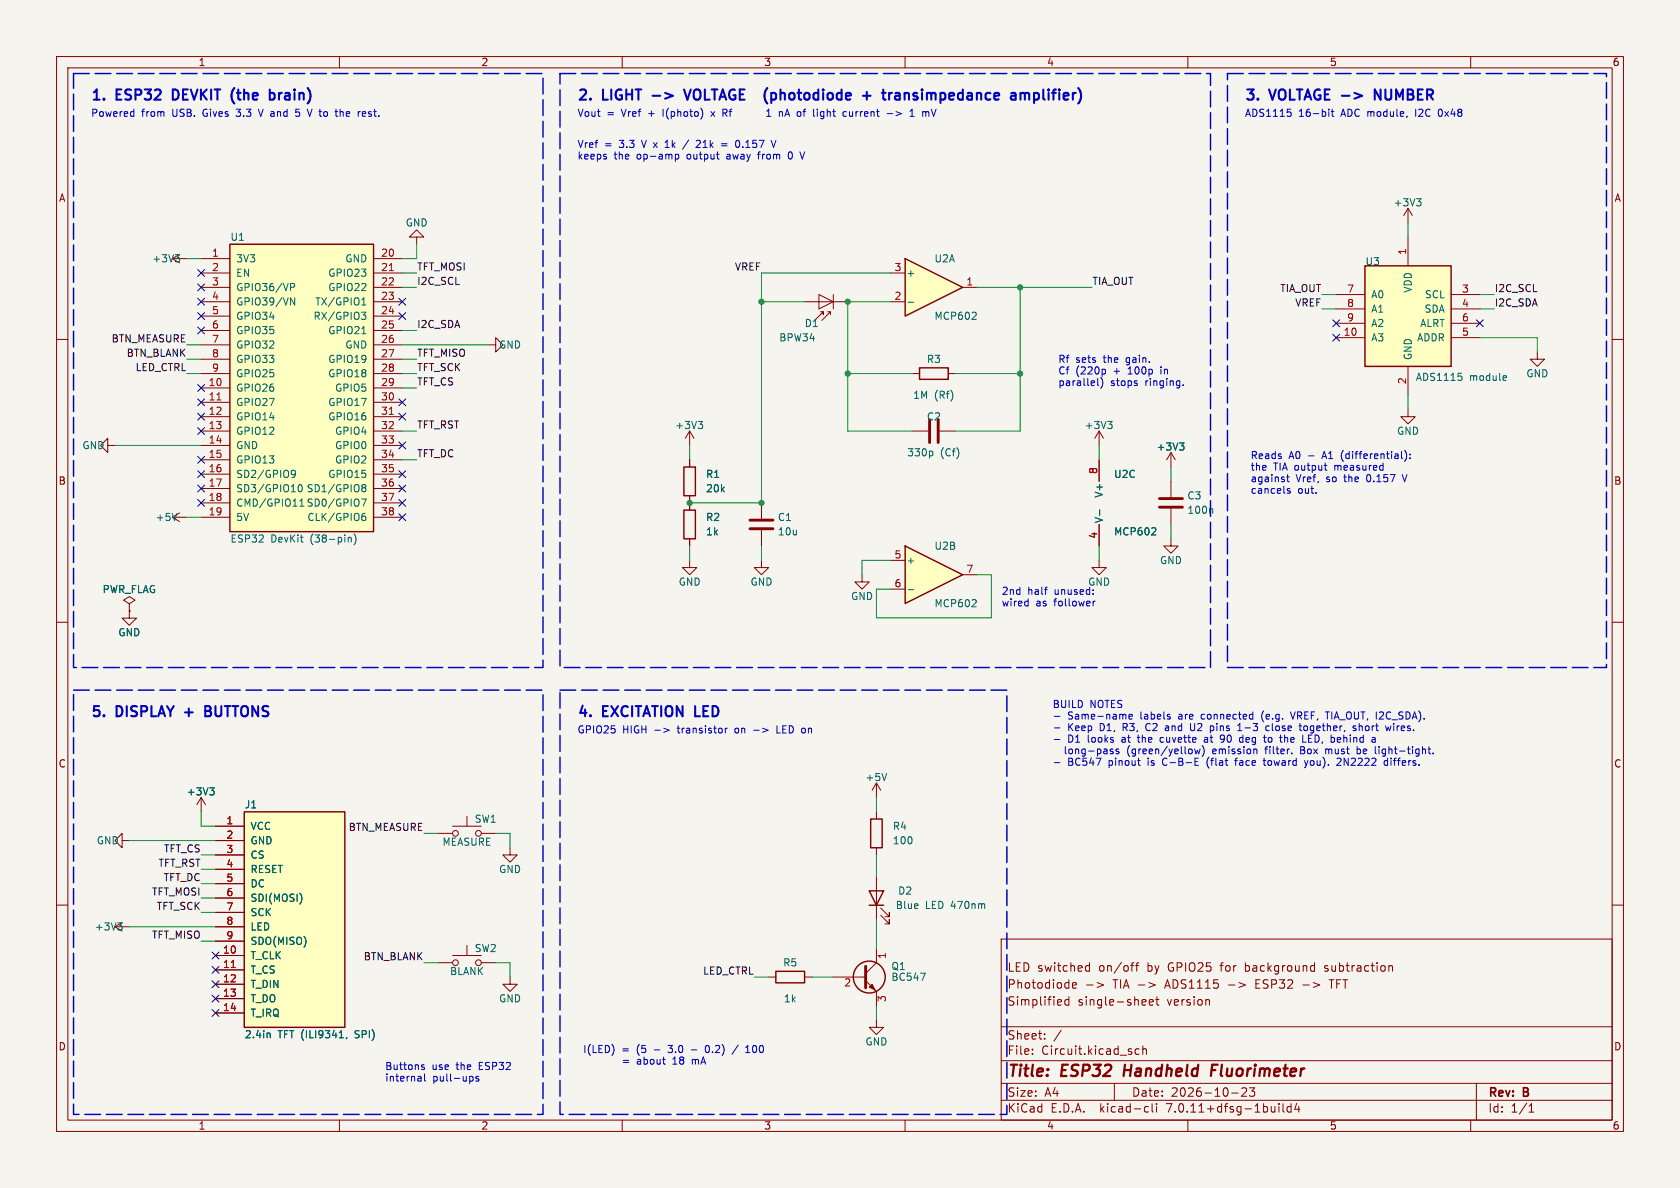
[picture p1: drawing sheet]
<svg xmlns="http://www.w3.org/2000/svg" width="297mm" height="210mm" viewBox="0 0 297 210" stroke-linecap="round" stroke-linejoin="round" font-family="sans-serif">
<path d="M0 0h297v210h-297z" fill="#f5f4ef" stroke="#f5f4ef" stroke-width=".18"/>
<g fill="none" stroke="#840000" stroke-width=".18">
<path d="M10 10h277v190h-277zM12 12h273v186h-273zM60 10v2M110 10v2M160 10v2M210 10v2M260 10v2M10 60h2M285 60h2M161.3 76.2h2.8M161.3 66h1.3M166.1 76.2h2.8"/>
<path d="M167.6 66h1.3M134.6 99.1v1.2h1.3l-1.3 1.3-1.3-1.3h1.3M194.3 99.1v1.2h1.3l-1.3 1.3-1.3-1.3h1.3M194.3 81.3v3.8M194.3 92.7v3.8M10 110h2M285 110h2M10 160h2M90.2 149.9v1.2h1.2l-1.2 1.3-1.3-1.3h1.3M285 160h2M77.5 170.2h2.5M80 168.9h5.1"/>
<path d="M82.5 167.1v1.8M85.1 170.2h2.5M90.2 172.7v1.3h1.2l-1.2 1.3-1.3-1.3h1.3M177 166h108v32h-108zM187.6 176.8l.1 .3-.7 .1M189 176.2v1.5M189 176.8l-.5-.1-.3 .3v.4l.2 .2h.6M189.6 174.2l.7-.1-.1-.3-.4-.1-.2 .2 .1 .7h.5M192 171.6h.6M192 170.8h.6M192.1 174.1h1.1M192.6 170.2v1.5"/>
<path d="M194 173.7l1.1 .4-1.1 .5M199.9 170.7h.6M200.5 170.2l-.3 .1M200.7 170.7h.6M201.3 170.2l-.3 .2v1.3M202.4 176.7l.2 .4-.7 .1M202.5 177.6l-.1 .1M203.1 173.7l1.1 .4-1.1 .5M203.2 177.2l.7-.1-.1-.3-.4-.1-.2 .2v.7h.6M204.3 176.7h.6M204.5 176.2v1.3l.4 .2M213.6 176.7l.2 .2v.8"/>
<path d="M217.2 174.1h1.1M219 173.7l1.2 .4-1.2 .5M230.3 174.1h1.2M232 170.7l.4 .1M232.4 171.6l-.4 .1M232.4 170.2v1.5M234.2 171.6l.1 .1M234.2 170.8v.3M235 173.2h.8M245.6 170.8h.5l.1 .9M60 198v2M110 198v2"/>
<path d="M160 198v2M177 194.5h108M177 191.5h108M177 187.5h108M177 181.5h108M182.5 186.3v.1M182.5 185.5v.1M184.7 183.6v.1M184.7 182.8v.1M187.6 182.1l-1.3 2M197 191.5v3M201.4 185.5l-.4-.1-.3 .3v.4l.1 .2h.6"/>
<path d="M202 185.5l.2-.1 .4 .1 .1 .9M202 184.9v1.5M202.6 195.6l.4 .1M203 196.5l-.4 .1M203.7 195.1v1.3l.2 .2M204.5 195.1v.1M204.5 195.6v1M210 198v2M217.7 193.2h1.2M219.5 192.4l.6-.1 .2 .1 .1 .3-.9 1.1h.9M220.9 192.3h.9l-.5 .6 .4 .1v.7l-.2 .1h-.4l-.2-.1M226.1 195.1v.1"/>
<path d="M226.1 195.6v1M226.8 195.1v1.3l.2 .2M228.2 195.7l-.4-.1-.3 .3v.4l.2 .2h.5M228.2 195.1v1.5M229.2 195l-.3 1.1h.9M229.6 195.6v1M260 198v2M261 191.5v6.5M270.3 196.6h.9M270.3 195.5l.4-.4v1.5"/>
<circle cx="80.5" cy="170.2" r=".51"/>
<circle cx="84.6" cy="170.2" r=".51"/>
</g>
<path d="M198.9 188.2l-.3 2M214.2 189.2h.7M215.3 188.2h-1l-.2 2" fill="none" stroke="#840000" stroke-width=".4"/>
<path d="M164.7 79.7l.2 .3v.3l-.2 .3M194.4 90.1v1M204.2 93.4l.1 .1v.3l-.7 .8h.7" fill="none" stroke="#006464" stroke-width=".18"/>
<path d="M164.3 74.2v4M165.9 74.2v4" fill="none" stroke="#840000" stroke-width=".51"/>
<path d="M162.6 65h5v2.1h-5z" fill="none" stroke="#840000" stroke-width=".25"/>
<path d="M160 45.7l10.2 5.1-10.2 5.1z" fill="#ffffc2"/>
<path d="M160 45.7l10.2 5.1-10.2 5.1z" fill="none" stroke="#840000" stroke-width=".25"/>
<path d="M157.5 53.3h2.5M157.5 48.3h2.5M170.2 50.8h2.5M207 95.3v1.2h1.3l-1.3 1.3-1.3-1.3h1.3" fill="none" stroke="#840000" stroke-width=".18"/>
<path d="M160.5 53.4h1M172.5 55.3l.1 .1-.1 .3-.7 .8h.8" fill="none" stroke="#006464" stroke-width=".18"/>
<path d="M160 96.5l10.2 5.1-10.2 5.1z" fill="#ffffc2"/>
<g fill="none" stroke="#840000" stroke-width=".25">
<path d="M40.6 43.2h25.4v50.8h-25.4zM241.3 47h15.2v17.8h-15.2zM120.9 82.6h2v5h-2zM120.9 90.2h2v5.1h-2zM160 96.5l10.2 5.1-10.2 5.1zM43.2 143.5h17.8v38.1h-17.8zM153.7 157.5h2.5l-1.3 2.5zM153.9 144.8h2.1v5.1h-2.1zM137.2 171.7h5v2h-5zM153.7 160h2.5"/>
<circle cx="153.7" cy="172.7" r="2.82"/>
</g>
<g fill="none" stroke="#840000" stroke-width=".18">
<path d="M248.9 36.8v2.6M248.9 36.8l-.7 1.3M248.9 36.8l.8 1.3M30.5 45.7l1.2 .8M30.5 45.7h2.5M31.7 45l-1.2 .7M35.6 45.7h5M35.6 48.3h5M35.6 50.8h5M35.6 53.3h5M35.6 55.9h5M35.6 58.4h5"/>
<path d="M66 45.7h5.1M66 48.3h5.1M66 50.8h5.1M66 53.3h5.1M66 55.9h5.1M66 58.4h5.1M73.7 41.9h1.2l-1.2-1.3-1.3 1.3h1.3v1.3M142.2 53.3h7.7M144.8 52.1l2.5 1.2-2.5 1.3zM145 55.1h.5v.5v-.5l-1.5 1.5M146.3 55.1h.5M146.8 55.6v-.5l-1.5 1.5"/>
<path d="M147.3 52.1v2.5M236.2 59.7h5.1M236.2 52.1h5.1M236.2 54.6h5.1M236.2 57.2h5.1M248.9 41.9v5.1M256.5 59.7h5.1M256.5 52.1h5.1M256.5 54.6h5.1M256.5 57.2h5.1M19 78.7v-1.2l-1.2 1.2 1.2 1.3v-1.3h1.3M35.6 68.6h5"/>
<path d="M35.6 71.1h5M35.6 73.7h5M35.6 76.2h5M35.6 78.7h5M35.6 61h5M35.6 63.5h5M35.6 66h5M66 68.6h5.1M66 71.1h5.1M66 73.7h5.1M66 76.2h5.1M66 78.7h5.1"/>
<path d="M66 61h5.1M66 63.5h5.1M66 66h5.1M86.4 61h1.2v-1.3l1.3 1.3-1.3 1.2v-1.2M121.9 76.2v2.5M121.9 76.2l-.7 1.3M121.9 76.2l.8 1.3M194.3 76.2l-.8 1.3M194.3 76.2v2.5M194.3 76.2l.8 1.3M248.9 72.4v1.3h1.3l-1.3 1.2-1.3-1.2h1.3M248.9 64.8v5.1"/>
<path d="M271.8 62.2v1.3h1.2l-1.2 1.3-1.3-1.3h1.3M30.5 91.4l1.2 .8M30.5 91.4h2.5M31.7 90.7l-1.2 .7M35.6 91.4h5M35.6 81.3h5M35.6 83.8h5M35.6 86.4h5M35.6 88.9h5M66 91.4h5.1M66 81.3h5.1M66 83.8h5.1"/>
<path d="M66 86.4h5.1M66 88.9h5.1M121.9 99.1v1.2h1.3l-1.3 1.3-1.3-1.3h1.3M121.9 81.3v1.3M121.9 87.6v2.6M121.9 95.3v1.2M134.6 88.9v2.8M134.6 93.7v2.8M157.5 99.1h2.5M194.3 81.3v3.8M194.3 92.7v3.8M207 80l-.8 1.3"/>
<path d="M207 80v2.6M207 85.1v2.8M207 89.9v2.8M207 80l.8 1.3M22.9 108v1.3h1.2l-1.2 1.2-1.3-1.2h1.3M22.9 106.7l1-.6-1-.6-1.1 .6 1.1 .6v1.3M22.9 108h.1M152.4 101.6v1.3h1.3l-1.3 1.2-1.3-1.2h1.3M157.5 104.1h2.5M170.2 101.6h2.5M154.9 138.4v2.6M154.9 138.4l-.7 1.3"/>
<path d="M154.9 138.4l.8 1.3M21.6 148.6v-1.3l-1.3 1.3 1.3 1.3v-1.3h1.3M35.6 141l-.8 1.2M35.6 141v2.5M35.6 141l.7 1.2M38.1 146.1h5.1M38.1 148.6h5.1M38.1 151.1h5.1M38.1 153.7h5.1M38.1 156.2h5.1M38.1 158.8h5.1M77.5 147.3h2.5"/>
<path d="M80 146.1h5.1M82.5 144.3v1.8M85.1 147.3h2.5M154.9 143.5v1.3M154.9 149.9v1.2M154.9 154.9v7.7M20.3 163.8h2.6M20.3 163.8l1.3 .8M21.6 163.1l-1.3 .7M38.1 168.9h5.1M38.1 171.5h5.1M38.1 174h5.1"/>
<path d="M38.1 176.5h5.1M38.1 179.1h5.1M38.1 161.3h5.1M38.1 163.8h5.1M38.1 166.4h5.1M135.9 172.7h1.3M142.2 172.7h1.3M147.3 172.7h5.7M153 173.4l1.9 1.9v2.5M154.9 167.6v2.6l-1.9 1.9M155.7 161.8l1.5 1.5v-.7v.7h-.7M155.7 160.5l1.5 1.6v-.8v.8h-.7"/>
<path d="M154.9 180.3v1.3h1.3l-1.3 1.3-1.2-1.3h1.2"/>
<circle cx="80.5" cy="147.3" r=".51"/>
<circle cx="84.6" cy="147.3" r=".51"/>
</g>
<g fill="none" stroke="#006464" stroke-width=".18">
<path d="M250.4 35.1h.8l-.4 .5M251 35.6l.2 .2v.4l-.2 .2M31 45h.8l-.5 .5M31.5 45.5l.3 .3v.3l-.3 .2M51.4 50.1h.5l.2 .3-.1 .3-.6 .1M51.4 52.6l.7 1.3v-1.3M63.9 55.2h.8l-.4 .5 .3 .1 .1 .4-.3 .3h-.3M64 53.9h.7M64 53l.3-.4v1.3M64 59h.7M123.4 74.5h.8l-.4 .5M124 75l.2 .2v.3l-.2 .3"/>
<path d="M195.8 74.5h.8l-.4 .5M196.4 75l.2 .2v.3l-.2 .3M208.5 78.3h.8l-.4 .5M209.1 78.8l.2 .2v.3l-.2 .3M257.8 66h.6M258.2 66.5l.3 .2v.3l-.3 .3M265.9 66.4l.4 .1v.2l-.6 .1M266.3 67.2l-.4 .1M31.3 90.7l-.4 1.3M51.5 83.4l.2-.3 .5 .2a.84 .84 0 0 1-.3 1.1h-.3M51.5 83.7l.2 .2h.4l.1-.2M52.8 85.8l.2-.1a.68 .68 0 0 1 .4 .6 .68 .68 0 0 1-.4 .6l-.2-.1-.1-.3z"/>
<path d="M53 88.6l.4-.4v1.3M53 89.5h.7M61.6 95.1l.1-.1h.3l.1 .8M62.6 94.4a1.46 1.46 0 0 1 0 1.9M63.9 88.2h.8l-.5 1.3M64 85.9l.2-.2h.4l.1 .3-.3 .2M64 86l.2 .2M64.1 91.3l.3-.1 .3 .3-.1 .5h-.5M64.2 86.2h.2M64.2 86.2l-.2 .3M64.4 86.2l.3 .3-.1 .3-.4 .1-.2-.2M64.6 90.7l-.4 .1-.2 .3"/>
<path d="M194.4 90.1v1M204.2 93.4l.1 .1v.3l-.7 .8h.7M214.2 89.9l.2 .2v.6M160.5 104.2h1M172.5 106.1l.1 .1-.1 .3-.7 .8h.8M37.1 139.3h.8l-.5 .4M37.6 139.7l.3 .3v.3l-.3 .2M156.8 136.7l-.5 1.3M53.3 158.4v.9M20.8 163.1h.8l-.4 .5M21.4 163.6l.2 .3v.3l-.2 .2M162.7 172h.9l-.6 1.3"/>
<path d="M47.4 182.6l.4 .2v.7M61.3 183.4l-.1 .2"/>
</g>
<path d="M132.6 93.5h4.1M132.6 91.9h4.1M205 89.7h4M205 88.1h4M153 170.8v3.8" fill="none" stroke="#840000" stroke-width=".51"/>
<g fill="#ffffc2" stroke="#ffffc2" stroke-width=".18">
<path d="M241.3 47h15.2v17.8h-15.2z"/>
<path d="M43.2 143.5h17.8v38.1h-17.8z"/>
<path d="M40.6 43.2h25.4v50.8h-25.4z"/>
</g>
<path d="M68.8 47.8h.7M38.3 70.7h.8M68.8 73.2h.7M40.9 171h.7" fill="none" stroke="#a90000" stroke-width=".18"/>
<path d="M153.7 174.5l.5-.5 .5 1z" fill="#840000" stroke="#840000" stroke-width=".18"/>
<g fill="none" stroke="#0000c2" stroke-width=".36">
<path d="M16.9 16.1l.2-.3v1.8M21.5 15.8h-.9v1.8M23.2 15.9l-.7-.1-.3 .2M24.9 16l-.3-.2h-.6v1.8M25.6 15.8h1.1l-.6 .7M27.4 16l.2-.2h.5l.2 .2M31.4 16.1l-.4-.3h-.4v1.8h.4M33.2 15.8h-.8v1.8M33.7 15.8l.6 1.8 .6-1.8M35.5 15.8v1.8M36.6 15.8l-1.1 1M37.3 15.8v1.8"/>
<path d="M37.9 15.8h1.1M38.4 15.8v1.8M41.4 18.2v.1M41.4 15.6l-.3 .5M42.1 15.8v1.6M43.2 15.8v1.8M47.7 16.5l.5-.1 .4 .4v.5l-.2 .2h-.7M47.7 15.8v1.8M52.1 15.8v.2M54.4 15.6l.3 .5M102.6 16l.2-.2h.5l.2 .2M106.6 15.8v1.8"/>
<path d="M108.1 15.8v1.8M109.9 15.9a.65 .65 0 0 0-.9 .2M110.7 15.8v1.8M111.8 15.8v1.8M112.4 15.8h1M112.9 15.8v1.8M117.6 16.4l1.4 .5M120.9 15.8l.6 1.8 .6-1.8M122.7 16.1a.61 .61 0 0 1 1.1 0M124.6 15.8v1.8M125.8 15.8h1M126.3 15.8v1.8"/>
<path d="M127.2 17.6l.6-1.8 .6 1.8M129.9 15.9a.65 .65 0 0 0-.8 .2M131.6 15.8h-.8v1.8M135.4 18l.3 .3M135.7 15.6l-.4 .5M136.4 16.4v1.8M136.4 16.5l.5-.1 .3 .4v.5l-.2 .2h-.6M138 15.8v1.8M141.2 15.8v1.6M144.7 15.8v1.8M145.5 15.8v.2M148.8 15.8v1.8"/>
<path d="M152.6 16.9h1.3M155.9 16.4h.7M156.2 15.8v1.6M157.2 16.4v1.2M157.7 16.4l-.3 .1M158.3 16.5h.7l.1 1.1M158.3 17.5h.8M159.1 16.8l-.8 .2M163 15.8v.2M170.2 15.8v1.8M180.5 16.5l.4-.1 .3 .3M181.2 16.7l.2-.3 .5 .1 .1 1.1"/>
<path d="M181.2 16.7v.9M182.8 17.5l.5 .1M182.8 16.4v1.8M183.3 16.4l-.5 .1M184.4 15.8v1.6M185.4 15.8v.2M186.7 15.8l-.4 .1-.1 .2M187.3 15.8v.2M190.6 15.6l.4 .5M220.5 15.8h1.1l-.6 .7M224.4 15.8l.6 1.8 .6-1.8M226.2 16.1a.61 .61 0 0 1 1 0"/>
<path d="M228 15.8v1.8M229.2 15.8h1.1M229.8 15.8v1.8M230.6 17.6l.6-1.8 .6 1.8M233.4 15.9a.65 .65 0 0 0-.9 .2M235.1 15.8h-.9v1.8M244.1 15.8v1.8l-1.1-1.8v1.8M244.9 15.8v1.5M246 15.8v1.5M246.8 17.6v-1.8l.6 1.3 .6-1.3v1.8M249.7 16l-.2-.2h-.6v1.8M251.5 15.8h-.8v1.8"/>
<path d="M253.2 16l-.2-.2h-.7v1.8M17.5 124.8h-.8l-.1 .9M21.5 125.1l-.5-.3h-.4v1.8M22.4 124.8v1.8M24.2 124.9l-.7-.1-.2 .2M25.9 125l-.2-.2h-.7v1.8M26.8 124.8v1.8M28 126.6l.6-1.8 .6 1.8M29.5 124.8l.6 1 .6-1M33.4 125.2v1.4M36.3 125.7h.6M36.9 125.7l.3 .1"/>
<path d="M37.2 125l-.3-.2h-.6v1.8l.9-.1M37.2 125.5l-.3 .2M38.1 124.8v1.5M39.1 124.8v1.5M39.7 124.8h1.1M40.2 124.8v1.8M41.1 124.8h1M41.6 124.8v1.8M42.7 125.1a.61 .61 0 0 1 1.1 0M45.6 124.8v1.8l-1-1.8v1.8M47.4 124.9l-.6-.1-.3 .2M103 124.7l-.4 1.3"/>
<path d="M107.5 124.8h-.9v1.8M108.1 124.8l1.2 1.8M109.3 124.8l-1.2 1.8M111 125a.62 .62 0 0 0-1 .1M111.8 124.8v1.8M112.4 124.8h1M112.9 124.8v1.8M113.7 126.6l.6-1.8 .6 1.8M115.3 124.8h1M115.8 124.8v1.8M116.9 124.8v1.8M117.8 125.1a.61 .61 0 0 1 1 0"/>
<path d="M120.7 124.8v1.8l-1.1-1.8v1.8M122.9 124.8v1.8h.9M125.2 124.8h-.8v1.8M126.8 125.1l-.4-.3h-.4v1.8"/>
</g>
<g fill="none" stroke="#0000c2" stroke-width=".18">
<path d="M23.3 19.7l.4 .1M23.7 19.3v1.3M45.7 19.3l.4 1.3M55.2 19.3l-.5 1.3M60.1 19.3v1.3M60.5 19.7l-.4 .1M124.2 19.7v.8M125.7 19.7l.7 .9M126.4 19.7l-.7 .9M127.8 19.3v1.3M127.8 20h.5M128.1 20l.4 .6"/>
<path d="M135.5 19.7l.4-.4v1.3M145.6 19.7v1.1l-.2 .2M150.7 19.7v.9M151.3 19.7v.9M158.4 19.7l1 .4-1 .4M161.2 19.3v1.3M163.1 19.7v.9M163.7 19.9v.7M165.5 19.3l-.4 1.3M228 19.8l.3 .2v.3l-.3 .3M234.9 19.7v.9M235.3 19.7h.5"/>
<path d="M235.5 19.3v1.1l.3 .2M254.3 19.5v.6l.1 .4M23.7 20.5l-.4 .1M52.3 20.5l.1 .1 .5-.1M64.1 20.1l.6-.1-.1-.2-.4-.1-.1 .2v.6h.5M117.6 26.1h.7M117.8 25l-.2 .2M119.4 27.3v1.2M119.4 27.3h.4l.2 .2-.1 .6h-.5M121.8 24.7l-1.1 1.7M123.7 24.9l-.4-.1-.2 .1M123.8 25.3l-.8 .8h.8"/>
<path d="M127.6 25.4h.9M127.6 25.8h.9M130 25.3l.2-.4 .1-.1a.68 .68 0 0 1 .5 .6 .68 .68 0 0 1-.5 .7M133.9 27.3h.5M134.1 27v1.1M135.5 20.6h.8M136.3 24.8l.5 1.3 .4-1.3M138.7 20.6l.5-1.3 .4 1.3M138.9 20.2h.6M139.8 26.8a.68 .68 0 0 0-.5 .7 .68 .68 0 0 0 .5 .6M141.4 26.8l.4 1.3 .5-1.3M145.6 20.5l-.3 .1"/>
<path d="M150.7 20.5l-.2 .1-.3-.1M194.1 66.9v1.1l.1 .2M194.9 67.3v.8l-.3 .5M195.2 65.3l.2 .2v.4l-.2 .2M209.2 68v.2M248.3 79.6a1.46 1.46 0 0 1 0 2M227.6 83.9v1.1l.3 .2M228.1 86.4h-.3l-.2 .1v.2l.5 .1v.3h-.5M234.1 82.3h.5M234.5 83.1h.1M247.8 81l.2 .1M247.9 83.9l.4 1.3"/>
<path d="M249.3 81v.1M249.3 80.3v.1M181.6 106.3h.2M181.8 105.8v1.3M181.8 107.1h-.2M184.7 104.2h.4M185 103.8h.1M193.2 105v.1M193.2 106.3v.8M193.3 104.3l-.1 .1M193.6 106.3l-.4 .2M115.8 129.1h.9"/>
<path d="M117.3 128.7l1 .4-1 .4M128.2 128.7v.9M128.6 128.7l-.4 .3M133.2 129.1h1M137.4 128.3v1.3h.6M186.4 126.6h1M186.4 128.7h1M186.4 130.7h1M186.4 134.8h1M196.4 132.8l.3 .1 .1 .2-.2 .2h-.2M196.4 132.4l.3 .1M197.8 132.5l-.3-.1-.2 .2v.2l.5 .1v.3h-.5"/>
<path d="M198.9 126.3l.1 .2v.6M199.6 126.7l.6-.1-.1-.3h-.3l-.2 .2v.6h.5M201.5 135.3h.1M205.3 130.4l-.2 .2v.4l.2 .2M206.2 128.3l-.1 .1M206.2 128.7l-.2 .2 .2 .3M206.8 126.8v.3M210.5 127.9v1l.2 .3h.3M211.2 132.4l.2 .9 .3-.7 .2 .7 .3-.9M211.3 135.3h.6M211.3 134.6h.4M211.3 134h.6"/>
<path d="M212.5 131.8a1.46 1.46 0 0 1 0 1.9M213.3 130.4h-.3M213.4 130.7h-.3l-.2 .2 .1 .2 .4 .1M213.5 134.2l-.1 .5 .1 .7M214 128.4l.3-.1 .2 .1M214.5 129l-.2 .2-.3-.1M215.8 130.6l.2 .1h.3M216.3 131.1l-.4 .1M218.3 134.4h.5M218.5 134.2v1.1M218.8 129.2h.7M219.1 128.1l-.3 .2"/>
<path d="M219.2 127.9v1.3M219.2 130.4h.5M219.2 131.1h.5M219.7 129.9v1.3M223.2 126l-.1 .5 .1 .7M223.3 134.4h.5M223.5 134v1.1l.3 .2M223.6 132.4h.5M223.8 132.2v1.1M223.8 128.4v.6l.2 .2 .4-.1M224.4 130.4l-.2 .2v.4l.2 .2M227.1 129.9v1.3"/>
<path d="M227.5 130.4l-.4 .1M228.1 125.8l.5 1.3M229.9 129.1l.2 .1M229.9 132v1.3h.5M229.9 132.6h.5M230.5 128.4v.6l.4 .2M230.6 134.4l.3 .9M230.9 135.3l-.3 .4M231.2 134.4l-.3 .9M231.3 129.9v1.3h.6M234.4 132.5h.1M234.8 132.5l.1 .1"/>
<path d="M236.5 131.1h.5M237 130.7l-.6 .1M237.1 134.3l-.1 .3-.7 .7h.8M239.2 128.5l.1 .2 .4 .2-.1 .3-.4-.1M239.9 132.5l.4-.1 .2 .2-.1 .6h-.5M239.9 132v1.3M240.3 127.9v1.3M243.8 132v.1M243.8 132.4v.9M244.8 134.6v.6l.1 .1 .4-.1M245.3 134v1.3M245.9 128.3l-.2 .9-.3-.6"/>
<path d="M246.4 128.3v.9M252.4 132.4h.5M252.7 133.2l.2 .1M253.3 133.1v.2M74.3 190.3l.2 .2v.6M74.5 191.1h-.5M74.5 190.6h-.5M74.5 188.5l.6 .3-.2 .3-.4-.1M75 188.3l-.3-.1-.2 .2M75.1 189.8v1.1l.1 .2M83.2 190.3h.3l.1 .2v.5l-.4 .1M84.6 190.3h-.3l-.2 .2 .1 .1 .4 .2v.3h-.5"/>
<path d="M110.2 187.5h.9M110.2 187.8h.9M112.7 188.1h.6M113.3 187.5v.6M113.3 187.6l-.6 .1M118.9 188.1h.8M119.2 187l-.3 .2M119.3 186.8v1.3M122.2 185.6h1M122.9 187.5l.2-.2h.3l.1 .8M125.1 184.8a.68 .68 0 0 0-.4 .6 .68 .68 0 0 0 .4 .7M130.5 184.7l-1.1 1.7"/>
<path d="M131.8 186.1h.8M131.8 185.2l.4-.4v1.3"/>
</g>
<path d="M13 13h83v105h-83v-105M99 13h115v105h-115v-105M217 13h67v105h-67v-105M13 122h83v75h-83v-75M99 122h79v75h-79v-75" fill="none" stroke="#0000c2" stroke-width=".25" stroke-dasharray="2.8 1"/>
<g fill="none" stroke="#009600" stroke-width=".18">
<path d="M248.9 39.4v2.5M33 45.7h2.6M71.1 48.3h2.6M71.1 50.8h2.6M71.1 58.4h2.6M73.7 43.2v2.5h-2.6M134.6 53.3h7.6M157.5 53.3h-7.6v22.9h11.4M157.5 48.3h-22.9v40.6h-12.7M172.7 50.8h20.3M180.3 50.8v25.4h-11.4M233.7 54.6h2.5"/>
<path d="M233.7 52.1h2.5M261.6 54.6h2.6M261.6 52.1h2.6M261.6 59.7h10.2v2.5M20.3 78.7h15.3M33 61h2.6M33 66h2.6M33 63.5h2.6M71.1 61h15.3M71.1 76.2h2.6M71.1 66h2.6M71.1 63.5h2.6"/>
<path d="M71.1 68.6h2.6M121.9 78.7v2.6M149.9 66h11.4M168.9 66h11.4M194.3 78.7v2.6M248.9 69.9v2.5M33 91.4h2.6M71.1 81.3h2.6M121.9 96.5v2.6M134.6 96.5v2.6M157.5 99.1h-5.1v2.5M194.3 96.5v2.6"/>
<path d="M207 82.6v2.5M207 92.7v2.6M172.7 101.6h2.6v7.6h-20.4v-5.1h2.6M22.9 148.6h15.2M35.6 151.1h2.5M35.6 153.7h2.5M35.6 158.8h2.5M35.6 143.5v2.6h2.5M35.6 156.2h2.5M74.9 147.3h2.6M87.6 147.3h2.6v2.6M154.9 141v2.5"/>
<path d="M154.9 151.1v3.8M22.9 163.8h15.2M35.6 161.3h2.5M35.6 166.4h2.5M74.9 170.2h2.6M87.6 170.2h2.6v2.5M133.3 172.7h2.6M143.5 172.7h3.8M154.9 162.6v5M154.9 177.8v2.5"/>
</g>
<g fill="none" stroke="#000084" stroke-width=".18">
<path d="M35 57.8l1.2 1.2M35 47.7l1.2 1.2M35 55.3l1.2 1.2M35 52.7l1.2 1.2M35 50.2l1.2 1.2M36.2 57.8l-1.2 1.2M36.2 47.7l-1.2 1.2M36.2 55.3l-1.2 1.2M36.2 52.7l-1.2 1.2M36.2 50.2l-1.2 1.2M70.5 55.3l1.2 1.2M70.5 52.7l1.2 1.2"/>
<path d="M71.7 52.7l-1.2 1.2M71.7 55.3l-1.2 1.2M235.6 56.5l1.2 1.3M235.6 59.1l1.2 1.2M236.8 56.5l-1.2 1.3M236.8 59.1l-1.2 1.2M261 56.5l1.2 1.3M262.2 56.5l-1.2 1.3M35 68l1.2 1.2M35 73.1l1.2 1.2M35 75.6l1.2 1.2M35 70.5l1.2 1.2"/>
<path d="M36.2 68l-1.2 1.2M36.2 73.1l-1.2 1.2M36.2 75.6l-1.2 1.2M36.2 70.5l-1.2 1.2M70.5 78.1l1.2 1.2M70.5 70.5l1.2 1.2M70.5 73.1l1.2 1.2M71.7 78.1l-1.2 1.2M71.7 70.5l-1.2 1.2M71.7 73.1l-1.2 1.2M35 88.3l1.2 1.2M35 85.8l1.2 1.2"/>
<path d="M35 80.7l1.2 1.2M35 83.2l1.2 1.2M36.2 88.3l-1.2 1.2M36.2 85.8l-1.2 1.2M36.2 80.7l-1.2 1.2M36.2 83.2l-1.2 1.2M70.5 88.3l1.2 1.2M70.5 90.8l1.2 1.2M70.5 85.8l1.2 1.2M70.5 83.2l1.2 1.2M71.7 88.3l-1.2 1.2M71.7 90.8l-1.2 1.2"/>
<path d="M71.7 85.8l-1.2 1.2M71.7 83.2l-1.2 1.2M37.5 170.8l1.2 1.3M37.5 168.3l1.2 1.2M37.5 173.4l1.2 1.2M37.5 175.9l1.2 1.2M37.5 178.5l1.2 1.2M38.7 170.8l-1.2 1.3M38.7 168.3l-1.2 1.2M38.7 173.4l-1.2 1.2M38.7 175.9l-1.2 1.2M38.7 178.5l-1.2 1.2"/>
</g>
<g fill="#009600" stroke="#009600" stroke-width=".18">
<circle cx="149.9" cy="53.3" r=".46"/>
<circle cx="149.9" cy="66" r=".46"/>
<circle cx="180.3" cy="50.8" r=".46"/>
<circle cx="180.3" cy="66" r=".46"/>
<circle cx="134.6" cy="88.9" r=".46"/>
<circle cx="121.9" cy="88.9" r=".46"/>
<circle cx="134.6" cy="53.3" r=".46"/>
</g>
<g font-size="2.8" fill="#840000">
<text x="178" y="190.9">Title:</text>
<text x="187.7" y="190.9">ESP32</text>
<text x="199.5" y="190.9">Handheld</text>
<text x="215.7" y="190.9">Fluorimeter</text>
</g>
<g font-size="2.5" fill="#0000c2">
<text x="16" y="18.6">1.</text>
<text x="20.7" y="18.6">ESP32</text>
<text x="31.3" y="18.6">DEVKIT</text>
<text x="42.4" y="18.6">(the</text>
<text x="49.9" y="18.6">brain)</text>
<text x="102" y="18.6">2.</text>
<text x="106.7" y="18.6">LIGHT</text>
<text x="116.1" y="18.6">-&gt;</text>
<text x="122.7" y="18.6">VOLTAGE</text>
<text x="138.1" y="18.6">(photodiode</text>
<text x="156.2" y="18.6">+</text>
<text x="160.5" y="18.6">transimpedance</text>
<text x="183.9" y="18.6">amplifier)</text>
<text x="220" y="18.6">3.</text>
<text x="224.7" y="18.6">VOLTAGE -&gt;</text>
<text x="244.5" y="18.6">NUMBER</text>
<text x="16" y="127.6">5.</text>
<text x="20.7" y="127.6">DISPLAY</text>
<text x="33.5" y="127.6">+</text>
<text x="37.8" y="127.6">BUTTONS</text>
<text x="102" y="127.6">4.</text>
<text x="106.7" y="127.6">EXCITATION</text>
<text x="123.7" y="127.6">LED</text>
</g>
<g font-size="2.1" fill="#840000">
<text x="178" y="172">LED switched</text>
<text x="194.3" y="172">on/off</text>
<text x="203" y="172">by</text>
<text x="206.8" y="172">GPIO25</text>
<text x="216.2" y="172">for</text>
<text x="220.7" y="172">background</text>
<text x="234.9" y="172">subtraction</text>
<text x="178" y="178">Simplified</text>
<text x="178" y="175">Photodiode</text>
<text x="190.5" y="178">single-sheet</text>
<text x="196.8" y="175">TIA -&gt;</text>
<text x="206.3" y="175">ADS1115</text>
<text x="206.4" y="178">version</text>
<text x="222.5" y="175">ESP32</text>
<text x="231" y="175">-&gt;</text>
<text x="236" y="175">TFT</text>
<text x="178" y="184">Sheet:</text>
<text x="178" y="186.7">File:</text>
<text x="184.1" y="186.7">Circuit.kicad_sch</text>
<text x="178" y="196.9">KiCad</text>
<text x="178" y="194.1">Size:</text>
<text x="184.7" y="194.1">A4</text>
<text x="185.7" y="196.9">E.D.A.</text>
<text x="194.6" y="196.9">kicad-cli</text>
<text x="200" y="194.1">Date:</text>
<text x="206.5" y="196.9">7.0.11+dfsg-1build4</text>
<text x="207" y="194.1">2026-10-23</text>
<text x="263" y="194.3">Rev:</text>
<text x="263" y="196.9">Id:</text>
<text x="267.1" y="196.9">1/1</text>
<text x="269.4" y="194.3">B</text>
</g>
<g font-size="1.8" fill="#840000">
<text x="35" y="11.9">1</text>
<text x="85" y="11.9">2</text>
<text x="135" y="11.9">3</text>
<text x="185" y="11.9">4</text>
<text x="235" y="11.9">5</text>
<text x="285" y="11.9">6</text>
<text x="10.3" y="35.9">A</text>
<text x="285.3" y="35.9">A</text>
<text x="10.3" y="85.9">B</text>
<text x="285.3" y="85.9">B</text>
<text x="10.3" y="135.9">C</text>
<text x="285.3" y="135.9">C</text>
<text x="10.3" y="185.9">D</text>
<text x="285.3" y="185.9">D</text>
<text x="35" y="199.9">1</text>
<text x="85" y="199.9">2</text>
<text x="135" y="199.9">3</text>
<text x="185" y="199.9">4</text>
<text x="235" y="199.9">5</text>
<text x="285" y="199.9">6</text>
</g>
<g font-size="1.8" fill="#0000c2">
<text x="16" y="21">Powered</text>
<text x="25" y="21">from</text>
<text x="30.6" y="21">USB.</text>
<text x="36.1" y="21">Gives</text>
<text x="42.3" y="21">3.3</text>
<text x="46.5" y="21">V and</text>
<text x="53.3" y="21">5</text>
<text x="55.7" y="21">V to</text>
<text x="61" y="21">the</text>
<text x="65.2" y="21">rest.</text>
<text x="102" y="21">Vout</text>
<text x="107.3" y="21">=</text>
<text x="110" y="21">Vref</text>
<text x="114.9" y="21">+</text>
<text x="117.6" y="21">I(photo)</text>
<text x="128.6" y="21">Rf</text>
<text x="137.6" y="21">1</text>
<text x="140" y="21">nA</text>
<text x="143.4" y="21">of</text>
<text x="146.5" y="21">light</text>
<text x="151.9" y="21">current</text>
<text x="159.9" y="21">-&gt;</text>
<text x="164.2" y="21">1</text>
<text x="220" y="21">ADS1115</text>
<text x="229.6" y="21">16-bit</text>
<text x="237.2" y="21">ADC module,</text>
<text x="250.7" y="21">I2C</text>
<text x="254.9" y="21">0x48</text>
<text x="102" y="26.5">Vref</text>
<text x="102" y="28.5">keeps</text>
<text x="106.9" y="26.5">=</text>
<text x="108.6" y="28.5">the</text>
<text x="109.6" y="26.5">3.3</text>
<text x="112.7" y="28.5">op-amp</text>
<text x="113.8" y="26.5">V x</text>
<text x="118.3" y="26.5">1k</text>
<text x="121.7" y="28.5">output</text>
<text x="124.2" y="26.5">21k</text>
<text x="128.8" y="26.5">=</text>
<text x="128.9" y="28.5">away</text>
<text x="131.5" y="26.5">0.157</text>
<text x="134.7" y="28.5">from</text>
<text x="140.2" y="28.5">0</text>
<text x="187" y="64.5">Rf</text>
<text x="190.2" y="64.5">sets</text>
<text x="195.2" y="64.5">the</text>
<text x="199.3" y="64.5">gain.</text>
<text x="187" y="66.5">Cf</text>
<text x="187" y="68.6">parallel)</text>
<text x="190.2" y="66.5">(220p</text>
<text x="196.3" y="68.6">stops</text>
<text x="197" y="66.5">+</text>
<text x="199.7" y="66.5">100p</text>
<text x="202.6" y="68.6">ringing.</text>
<text x="205.7" y="66.5">in</text>
<text x="221" y="81.5">Reads</text>
<text x="221" y="83.5">the</text>
<text x="225.1" y="83.5">TIA output</text>
<text x="227.9" y="81.5">A0</text>
<text x="231.3" y="81.5">-</text>
<text x="234.1" y="81.5">A1</text>
<text x="236.2" y="83.5">measured</text>
<text x="237.5" y="81.5">(differential):</text>
<text x="221" y="85.6">against</text>
<text x="221" y="87.6">cancels</text>
<text x="229.1" y="85.6">Vref,</text>
<text x="229.4" y="87.6">out.</text>
<text x="234.6" y="85.6">so</text>
<text x="237.9" y="85.6">the</text>
<text x="242.1" y="85.6">0.157</text>
<text x="248.7" y="85.6">V</text>
<text x="177" y="105.5">2nd</text>
<text x="177" y="107.5">wired</text>
<text x="181.7" y="105.5">half</text>
<text x="183.1" y="107.5">as</text>
<text x="186.5" y="107.5">follower</text>
<text x="186.5" y="105.5">unused:</text>
<text x="192.3" y="103.7">GND</text>
<text x="186" y="125.5">BUILD</text>
<text x="192.7" y="125.5">NOTES</text>
<text x="102" y="130">GPIO25</text>
<text x="110.1" y="130">HIGH</text>
<text x="120.1" y="130">transistor</text>
<text x="130.4" y="130">on</text>
<text x="133.9" y="130">-&gt;</text>
<text x="138.2" y="130">LED on</text>
<text x="188.7" y="127.5">Same-name</text>
<text x="188.7" y="129.6">Keep</text>
<text x="188.7" y="131.6">D1</text>
<text x="192.4" y="131.6">looks</text>
<text x="194.5" y="129.6">D1,</text>
<text x="198.6" y="131.6">at</text>
<text x="198.8" y="129.6">R3,</text>
<text x="201.6" y="131.6">the</text>
<text x="201.7" y="127.5">labels</text>
<text x="203" y="129.6">C2</text>
<text x="205.8" y="131.6">cuvette</text>
<text x="206.7" y="129.6">and</text>
<text x="208.6" y="127.5">are</text>
<text x="211.3" y="129.6">U2</text>
<text x="212.8" y="127.5">connected</text>
<text x="213.8" y="131.6">at</text>
<text x="215" y="129.6">pins</text>
<text x="216.8" y="131.6">90</text>
<text x="220.1" y="129.6">1-3</text>
<text x="220.4" y="131.6">deg</text>
<text x="223.7" y="127.5">(e.g.</text>
<text x="225" y="131.6">to</text>
<text x="225.3" y="129.6">close</text>
<text x="228" y="131.6">the</text>
<text x="229.1" y="127.5">VREF, TIA_OUT, I2C_SDA).</text>
<text x="231.5" y="129.6">together,</text>
<text x="232.1" y="131.6">LED,</text>
<text x="237.4" y="131.6">behind</text>
<text x="241.1" y="129.6">short</text>
<text x="247.1" y="129.6">wires.</text>
<text x="188.3" y="133.7">long-pass</text>
<text x="188.7" y="135.7">BC547</text>
<text x="196.1" y="135.7">pinout</text>
<text x="199.6" y="133.7">(green/yellow)</text>
<text x="203.2" y="135.7">is</text>
<text x="206" y="135.7">C-B-E</text>
<text x="214" y="135.7">(flat</text>
<text x="214.9" y="133.7">emission</text>
<text x="219.3" y="135.7">face</text>
<text x="224.4" y="133.7">filter.</text>
<text x="224.5" y="135.7">toward</text>
<text x="230.8" y="133.7">Box</text>
<text x="232" y="135.7">you).</text>
<text x="235.4" y="133.7">must</text>
<text x="237.8" y="135.7">2N2222</text>
<text x="241.1" y="133.7">be</text>
<text x="244.6" y="133.7">light-tight.</text>
<text x="246.4" y="135.7">differs.</text>
<text x="68" y="189.5">Buttons</text>
<text x="68" y="191.5">internal</text>
<text x="76.4" y="189.5">use</text>
<text x="76.5" y="191.5">pull-ups</text>
<text x="80.8" y="189.5">the</text>
<text x="84.9" y="189.5">ESP32</text>
<text x="103" y="186.5">I(LED)</text>
<text x="109.9" y="186.5">=</text>
<text x="111.2" y="188.5">=</text>
<text x="112.7" y="186.5">(5</text>
<text x="113.9" y="188.5">about</text>
<text x="115.9" y="186.5">-</text>
<text x="118.6" y="186.5">3.0</text>
<text x="120.4" y="188.5">18</text>
<text x="124" y="188.5">mA</text>
<text x="125.6" y="186.5">0.2)</text>
<text x="133.1" y="186.5">100</text>
</g>
<g font-size="1.8" fill="#006464">
<text x="71.6" y="40.2">GND</text>
<text x="246.3" y="36.7">+3V3</text>
<text x="26.8" y="46.6">+3V3</text>
<text x="40.6" y="42.8">U1</text>
<text x="41.7" y="46.6">3V3</text>
<text x="61" y="46.6">GND</text>
<text x="165.1" y="46.6">U2A</text>
<text x="241.3" y="47.1">U3</text>
<text x="41.7" y="49.1">EN</text>
<text x="41.7" y="51.7">GPIO36/VP</text>
<text x="57.9" y="49.1">GPIO23</text>
<text x="57.9" y="51.7">GPIO22</text>
<text x="160.1" y="49.1">+</text>
<text x="242.3" y="52.9">A0</text>
<text x="249.8" y="51.8" transform="rotate(-90 249.8 51.8)">VDD</text>
<text x="251.8" y="52.9">SCL</text>
<text x="41.7" y="54.2">GPIO39/VN</text>
<text x="41.7" y="56.7">GPIO34</text>
<text x="41.7" y="59.3">GPIO35</text>
<text x="55.3" y="56.7">RX/GPIO3</text>
<text x="55.6" y="54.2">TX/GPIO1</text>
<text x="57.9" y="59.3">GPIO21</text>
<text x="142.2" y="58">D1</text>
<text x="165.1" y="56.7">MCP602</text>
<text x="242.3" y="55.5">A1</text>
<text x="242.3" y="58">A2</text>
<text x="251" y="58">ALRT</text>
<text x="251.8" y="55.5">SDA</text>
<text x="41.7" y="61.8">GPIO32</text>
<text x="41.7" y="64.4">GPIO33</text>
<text x="57.9" y="64.4">GPIO19</text>
<text x="61" y="61.8">GND</text>
<text x="88.1" y="61.8">GND</text>
<text x="137.7" y="60.6">BPW34</text>
<text x="163.8" y="64.4">R3</text>
<text x="242.3" y="60.6">A3</text>
<text x="249.8" y="63.8" transform="rotate(-90 249.8 63.8)">GND</text>
<text x="250.4" y="60.6">ADDR</text>
<text x="41.7" y="69.4">GPIO26</text>
<text x="41.7" y="72">GPIO27</text>
<text x="41.7" y="66.9">GPIO25</text>
<text x="57.9" y="66.9">GPIO18</text>
<text x="57.9" y="72">GPIO17</text>
<text x="59.1" y="69.4">GPIO5</text>
<text x="161.3" y="70.7">1M</text>
<text x="165.2" y="70.7">(Rf)</text>
<text x="250.2" y="67.5">ADS1115</text>
<text x="259.8" y="67.5">module</text>
<text x="269.7" y="66.9">GND</text>
<text x="41.7" y="74.5">GPIO14</text>
<text x="41.7" y="77.1">GPIO12</text>
<text x="57.9" y="74.5">GPIO16</text>
<text x="59.1" y="77.1">GPIO4</text>
<text x="119.3" y="76">+3V3</text>
<text x="163.8" y="74.5">C2</text>
<text x="191.7" y="76">+3V3</text>
<text x="246.9" y="77.1">GND</text>
<text x="14.5" y="79.6">GND</text>
<text x="41.7" y="79.6">GND</text>
<text x="41.7" y="82.1">GPIO13</text>
<text x="59.1" y="79.6">GPIO0</text>
<text x="59.1" y="82.1">GPIO2</text>
<text x="160.3" y="80.9">330p</text>
<text x="166.2" y="80.9">(Cf)</text>
<text x="204.4" y="79.9">+3V3</text>
<text x="41.7" y="84.7">SD2/GPIO9</text>
<text x="41.7" y="87.2">SD3/GPIO10</text>
<text x="41.7" y="89.8">CMD/GPIO11</text>
<text x="54.1" y="87.2">SD1/GPIO8</text>
<text x="54.1" y="89.8">SD0/GPIO7</text>
<text x="57.9" y="84.7">GPIO15</text>
<text x="124.7" y="84.7">R1</text>
<text x="124.7" y="87.2">20k</text>
<text x="195.2" y="88.1" transform="rotate(-90 195.2 88.1)">V+</text>
<text x="196.9" y="84.7">U2C</text>
<text x="209.8" y="88.5">C3</text>
<text x="27.4" y="92.3">+5V</text>
<text x="41.7" y="92.3">5V</text>
<text x="54.2" y="92.3">CLK/GPIO6</text>
<text x="124.7" y="92.3">R2</text>
<text x="124.7" y="94.8">1k</text>
<text x="137.4" y="92.3">C1</text>
<text x="137.4" y="94.8">10u</text>
<text x="195.2" y="92.6" transform="rotate(-90 195.2 92.6)">V-</text>
<text x="196.9" y="94.8">MCP602</text>
<text x="209.8" y="91">100n</text>
<text x="40.6" y="96.1">ESP32</text>
<text x="47.9" y="96.1">DevKit</text>
<text x="55" y="96.1">(38-pin)</text>
<text x="160.1" y="99.9">+</text>
<text x="165.1" y="97.4">U2B</text>
<text x="205" y="99.9">GND</text>
<text x="18" y="105.1">PWR_FLAG</text>
<text x="119.9" y="103.7">GND</text>
<text x="132.6" y="103.7">GND</text>
<text x="150.4" y="106.3">GND</text>
<text x="165.1" y="107.5">MCP602</text>
<text x="20.8" y="112.7">GND</text>
<text x="32.9" y="140.8">+3V3</text>
<text x="43.2" y="143.1">J1</text>
<text x="152.9" y="138.3">+5V</text>
<text x="17" y="149.5">GND</text>
<text x="44.2" y="146.9">VCC</text>
<text x="44.2" y="149.5">GND</text>
<text x="78.1" y="149.7">MEASURE</text>
<text x="83.8" y="145.6">SW1</text>
<text x="157.7" y="146.9">R4</text>
<text x="157.7" y="149.5">100</text>
<text x="44.2" y="152">CS</text>
<text x="44.2" y="154.5">RESET</text>
<text x="88.1" y="154.5">GND</text>
<text x="44.2" y="157.1">DC</text>
<text x="44.2" y="159.6">SDI(MOSI)</text>
<text x="158.3" y="160.9">Blue</text>
<text x="158.7" y="158.3">D2</text>
<text x="163.6" y="160.9">LED 470nm</text>
<text x="16.7" y="164.7">+3V3</text>
<text x="44.2" y="162.2">SCK</text>
<text x="44.2" y="164.7">LED</text>
<text x="44.2" y="167.2">SDO(MISO)</text>
<text x="44.2" y="169.8">T_CLK</text>
<text x="44.2" y="172.3">T_CS</text>
<text x="79.5" y="172.6">BLANK</text>
<text x="83.8" y="168.5">SW2</text>
<text x="138.4" y="171">R5</text>
<text x="157.5" y="173.6">BC547</text>
<text x="157.5" y="171.7">Q1</text>
<text x="44.2" y="174.9">T_DIN</text>
<text x="44.2" y="177.4">T_DO</text>
<text x="44.2" y="179.9">T_IRQ</text>
<text x="88.1" y="177.4">GND</text>
<text x="138.5" y="177.4">1k</text>
<text x="43.2" y="183.7">2.4in</text>
<text x="49.1" y="183.7">TFT (ILI9341,</text>
<text x="63" y="183.7">SPI)</text>
<text x="152.9" y="185">GND</text>
</g>
<g font-size="1.8" fill="#a90000">
<text x="37.4" y="45.5">1</text>
<text x="67.3" y="45.5">20</text>
<text x="248.7" y="45.2" transform="rotate(-90 248.7 45.2)">1</text>
<text x="37.4" y="48">2</text>
<text x="37.4" y="50.5">3</text>
<text x="37.4" y="53.1">4</text>
<text x="67.3" y="48">21</text>
<text x="67.3" y="50.5">22</text>
<text x="67.3" y="53.1">23</text>
<text x="158" y="53.1">2</text>
<text x="158" y="48">3</text>
<text x="170.7" y="50.5">1</text>
<text x="238.1" y="51.8">7</text>
<text x="258.4" y="51.8">3</text>
<text x="37.4" y="55.6">5</text>
<text x="37.4" y="58.2">6</text>
<text x="67.3" y="55.6">24</text>
<text x="67.3" y="58.2">25</text>
<text x="237.4" y="59.4">10</text>
<text x="238.1" y="54.4">8</text>
<text x="238.1" y="56.9">9</text>
<text x="258.4" y="54.4">4</text>
<text x="258.4" y="59.4">5</text>
<text x="258.4" y="56.9">6</text>
<text x="37.4" y="60.7">7</text>
<text x="37.4" y="63.2">8</text>
<text x="37.4" y="65.8">9</text>
<text x="67.3" y="60.7">26</text>
<text x="67.3" y="63.2">27</text>
<text x="67.3" y="65.8">28</text>
<text x="36.8" y="68.3">10</text>
<text x="36.8" y="70.9">11</text>
<text x="67.3" y="68.3">29</text>
<text x="67.3" y="70.9">30</text>
<text x="248.7" y="68" transform="rotate(-90 248.7 68)">2</text>
<text x="36.8" y="73.4">12</text>
<text x="36.8" y="75.9">13</text>
<text x="67.3" y="73.4">31</text>
<text x="67.3" y="75.9">32</text>
<text x="36.8" y="78.5">14</text>
<text x="36.8" y="81">15</text>
<text x="36.8" y="83.6">16</text>
<text x="67.3" y="78.5">33</text>
<text x="67.3" y="81">34</text>
<text x="67.3" y="83.6">35</text>
<text x="194.1" y="83.9" transform="rotate(-90 194.1 83.9)">8</text>
<text x="36.8" y="86.1">17</text>
<text x="36.8" y="88.6">18</text>
<text x="67.3" y="86.1">36</text>
<text x="67.3" y="88.6">37</text>
<text x="36.8" y="91.2">19</text>
<text x="67.3" y="91.2">38</text>
<text x="194.1" y="95.3" transform="rotate(-90 194.1 95.3)">4</text>
<text x="158" y="98.8">5</text>
<text x="170.7" y="101.3">7</text>
<text x="158" y="103.9">6</text>
<text x="39.9" y="145.8">1</text>
<text x="39.9" y="148.3">2</text>
<text x="39.9" y="150.9">3</text>
<text x="39.9" y="153.4">4</text>
<text x="39.9" y="156">5</text>
<text x="39.9" y="158.5">6</text>
<text x="39.9" y="161">7</text>
<text x="39.9" y="163.6">8</text>
<text x="39.9" y="166.1">9</text>
<text x="39.3" y="168.7">10</text>
<text x="39.3" y="171.2">11</text>
<text x="39.3" y="173.7">12</text>
<text x="156.9" y="169.6" transform="rotate(-90 156.9 169.6)">1</text>
<text x="39.3" y="176.3">13</text>
<text x="39.3" y="178.8">14</text>
<text x="149.2" y="174.7">2</text>
<text x="156.9" y="177.2" transform="rotate(-90 156.9 177.2)">3</text>
</g>
<g font-size="1.8" fill="#0f0f0f">
<text x="73.7" y="47.9">TFT_MOSI</text>
<text x="129.8" y="47.9">VREF</text>
<text x="73.7" y="50.5">I2C_SCL</text>
<text x="193" y="50.5">TIA_OUT</text>
<text x="226.2" y="51.7">TIA_OUT</text>
<text x="264.2" y="51.7">I2C_SCL</text>
<text x="73.7" y="58.1">I2C_SDA</text>
<text x="228.9" y="54.3">VREF</text>
<text x="264.2" y="54.3">I2C_SDA</text>
<text x="19.6" y="60.6">BTN_MEASURE</text>
<text x="22.3" y="63.2">BTN_BLANK</text>
<text x="23.9" y="65.7">LED_CTRL</text>
<text x="73.7" y="65.7">TFT_SCK</text>
<text x="73.7" y="63.2">TFT_MISO</text>
<text x="73.7" y="68.2">TFT_CS</text>
<text x="73.7" y="75.9">TFT_RST</text>
<text x="73.7" y="80.9">TFT_DC</text>
<text x="61.5" y="147">BTN_MEASURE</text>
<text x="27.9" y="153.3">TFT_RST</text>
<text x="28.8" y="155.9">TFT_DC</text>
<text x="28.9" y="150.8">TFT_CS</text>
<text x="26.8" y="158.4">TFT_MOSI</text>
<text x="27.6" y="160.9">TFT_SCK</text>
<text x="26.8" y="166">TFT_MISO</text>
<text x="64.2" y="169.8">BTN_BLANK</text>
<text x="124.2" y="172.4">LED_CTRL</text>
</g>
</svg>
